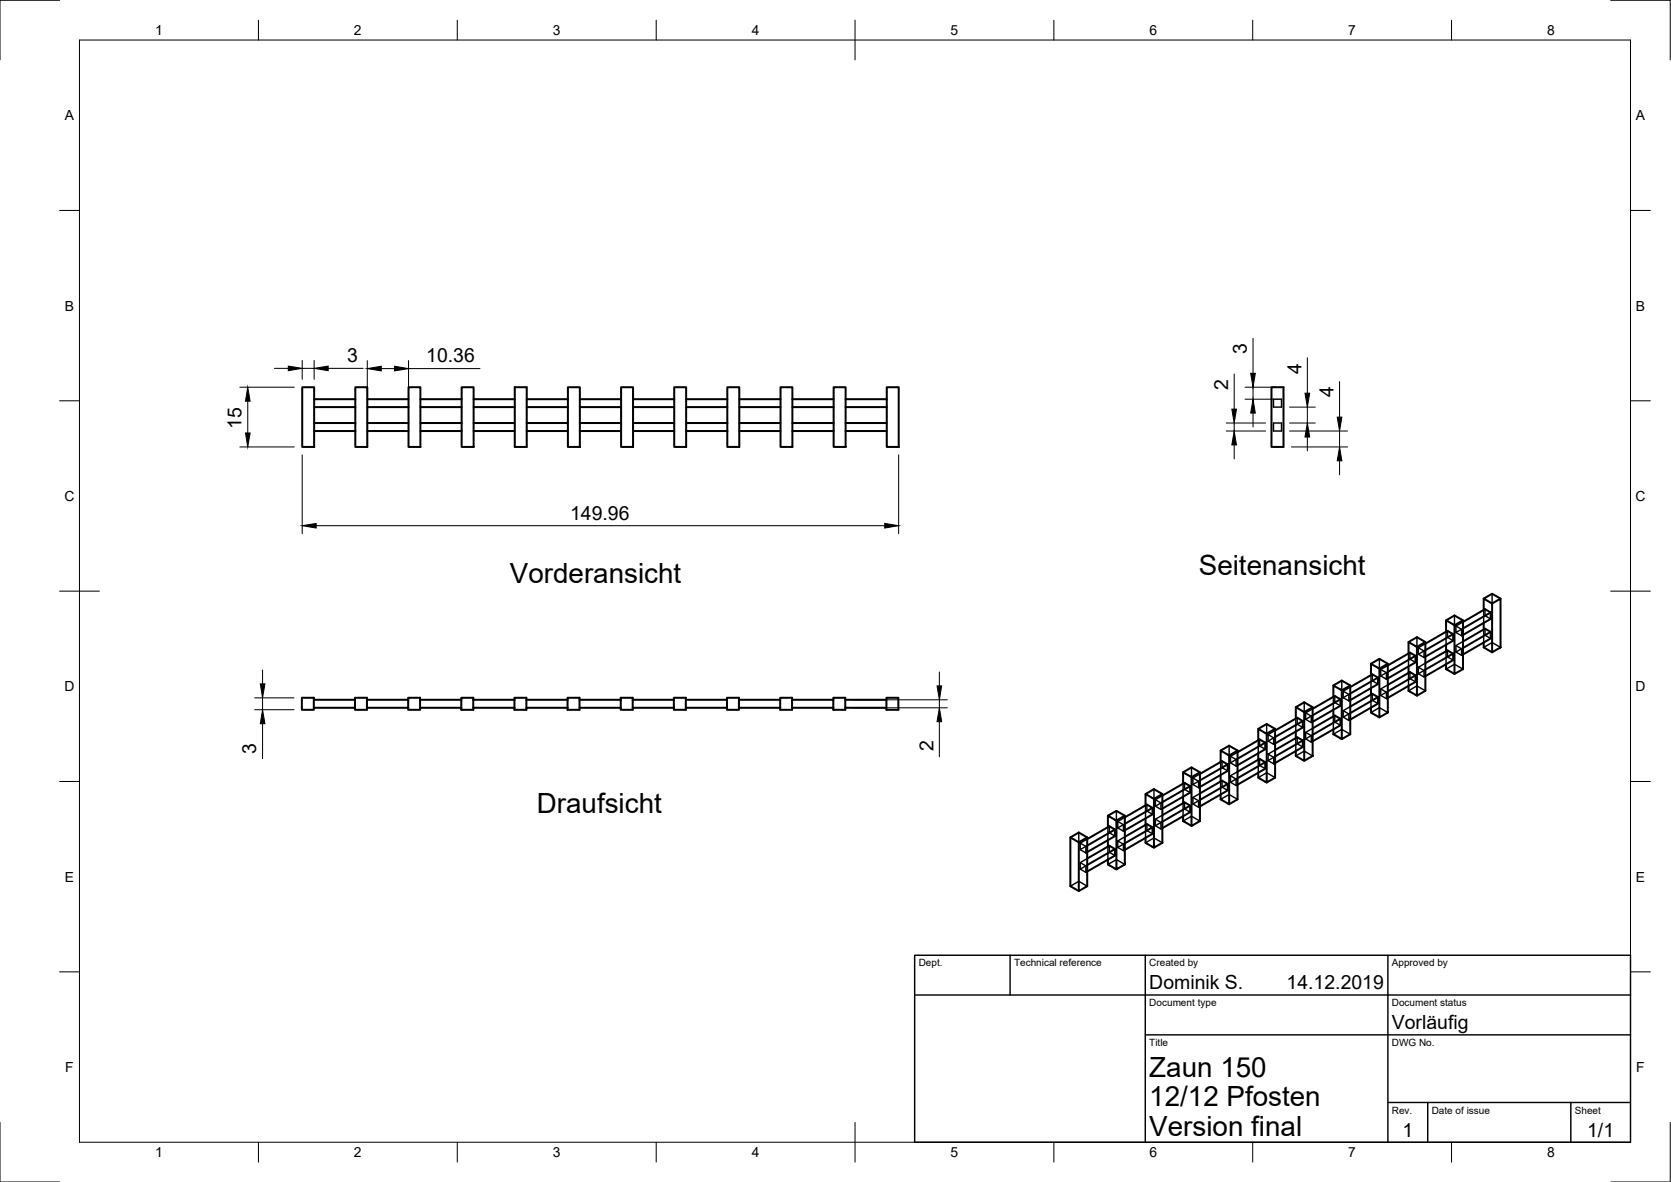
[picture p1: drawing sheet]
<svg xmlns="http://www.w3.org/2000/svg" width="420mm" height="297mm" viewBox="0 0 420 297" stroke-linecap="round" stroke-linejoin="round" font-family="sans-serif">
<!-- layer: Sichtbar -->
<g fill="none" stroke="#000" stroke-width=".51">
<path d="M76 97.3h3v15h-3zM89.3 97.3h3.1v15h-3.1zM102.7 97.3h3v15h-3zM116.1 97.3h3v15h-3zM129.4 97.3h3v15h-3zM142.8 97.3h3v15h-3zM156.2 97.3h3v15h-3zM169.5 97.3h3v15h-3zM182.9 97.3h3v15h-3zM196.3 97.3h2.9v15h-2.9zM209.6 97.3h3v15h-3zM223 97.3h3v15h-3z"/>
<path d="M319.7 97.3h3v15h-3zM79 108.3h10.3M79 106.3h10.3M79 102.3h10.3M79 100.3h10.3M92.4 108.3h10.3M92.4 106.3h10.3M92.4 102.3h10.3M92.4 100.3h10.3M105.7 108.3h10.4M105.7 106.3h10.4M105.7 102.3h10.4"/>
<path d="M105.7 100.3h10.4M119.1 108.3h10.3M119.1 106.3h10.3M119.1 102.3h10.3M119.1 100.3h10.3M132.4 108.3h10.4M132.4 106.3h10.4M132.4 102.3h10.4M132.4 100.3h10.4M145.8 108.3h10.4M145.8 106.3h10.4M145.8 102.3h10.4"/>
<path d="M145.8 100.3h10.4M159.2 108.3h10.3M159.2 106.3h10.3M159.2 102.3h10.3M159.2 100.3h10.3M172.5 108.3h10.4M172.5 106.3h10.4M172.5 102.3h10.4M172.5 100.3h10.4M185.9 108.3h10.4M185.9 106.3h10.4M185.9 102.3h10.4"/>
<path d="M185.9 100.3h10.4M199.2 108.3h10.4M199.2 106.3h10.4M199.2 102.3h10.4M199.2 100.3h10.4M212.6 108.3h10.4M212.6 106.3h10.4M212.6 102.3h10.4M212.6 100.3h10.4M363.6 155.9l2.1 1.2M365.4 159.4v1.6l-7 4M365.4 159.4l-7 4"/>
<path d="M365.4 159.4l-1.4-.9-5.6 3.3M365.7 157.1l2.2-1.2v12.3l-2.2 1.2zM367.9 155.9l-2.2-1.2-2.1 1.2v2.9M373.1 150.4v2.9M373.1 156.6v1.6M374.8 153.9v1.6l-6.9 4.1M374.8 158.8v1.7l-6.9 4M374.8 153.9l-6.9 4M374.8 158.8l-6.9 4M374.8 153.9l-1.4-.8-5.5 3.2M374.8 158.8l-1.4-.8-5.5 3.2M375.2 151.7l2.1-1.3v12.3l-2.1 1.2z"/>
<path d="M377.3 150.4l-2.1-1.2-2.1 1.2 2.1 1.3M75.9 175.4h3v3h-3zM78.9 177.9h10.4M78.9 175.9h10.4M89.3 175.9v-.5h3v3h-3v-.5M89.3 175.9v2M92.3 177.9h10.3M92.3 175.9h10.3M102.6 175.9v-.5h3v3h-3v-.5M102.6 175.9v2M105.6 177.9h10.4M105.6 175.9h10.4"/>
<path d="M116 175.4h3v3h-3zM119 177.9h10.3M119 175.9h10.3M129.3 175.4h3.1v3h-3.1zM132.4 177.9h10.3M132.4 175.9h10.3M142.7 175.4h3v3h-3zM145.7 177.9h10.4M145.7 175.9h10.4M156.1 175.4h3v3h-3zM159.1 177.9h10.3M159.1 175.9h10.3"/>
<path d="M169.4 175.9v-.5h3v3h-3v-.5M169.4 175.9v2M172.4 177.9h10.4M172.4 175.9h10.4M182.8 175.9v-.5h3v3h-3v-.5M182.8 175.9v2M185.8 175.9h10.4v2M185.8 177.9h10.4M196.2 175.9v-.5h3v3h-3v-.5M199.2 175.9h10.3v2M199.2 177.9h10.3M209.5 175.9v-.5h3v3h-3v-.5"/>
<path d="M212.5 177.9h10.4M212.5 175.9h10.4M222.9 175.4h3v3h-3zM325.8 177.7l2.1 1.3M327.9 179l2.2-1.3v12.3l-2.2 1.2zM330.1 177.7l-2.2-1.2-2.1 1.2v2.9M335.3 172.3l2.1 1.2M335.3 178.4v1.6M337 175.7v1.7l-6.9 4M337 175.7l-6.9 4.1M337 175.7l-1.4-.8-5.5 3.2M337.4 173.5l2.1-1.2v12.2l-2.1 1.2z"/>
<path d="M339.5 172.3l-2.1-1.3-2.1 1.3v2.8M344.7 166.8l2.1 1.2M344.7 177.8v1.3l2.1 1.2M344.7 172.9v1.7M346.5 170.3v1.6l-7 4M346.5 175.2v1.6l-7 4M346.5 170.3l-7 4M346.5 175.2l-7 4M346.5 175.2l-1.4-.8-5.6 3.2M346.5 170.3l-1.4-.8-5.6 3.2M346.8 168l2.2-1.2v12.3l-2.2 1.2zM349 166.8l-2.2-1.2-2.1 1.2v2.9"/>
<path d="M354.2 172.4v1.2l2.1 1.2M354.2 161.3l2.1 1.3M354.2 167.5v1.6M355.9 164.8v1.7l-6.9 4M355.9 169.7v1.7l-6.9 4M355.9 169.7l-6.9 4M355.9 164.8l-6.9 4.1M355.9 164.8l-1.4-.8-5.5 3.2M355.9 169.7l-1.4-.8-5.5 3.2M356.3 162.6l2.1-1.3v12.3l-2.1 1.2zM358.4 161.3l-2.1-1.2-2.1 1.2v2.9M363.6 166.9v1.3l2.1 1.2"/>
<path d="M363.6 162v1.6M365.4 164.3v1.6l-7 4M365.4 164.3l-7 4M365.4 164.3l-1.4-.8-5.6 3.2M373.1 161.5v1.2l2.1 1.2M288 199.5l2.2 1.3M292.3 199.9l5.5-3.2 1.5 .9-7 4M292.3 199.5l-2.1-1.2-2.2 1.2v2.9M297.5 194.1l2.1 1.2M299.3 197.6v1.6l-7 4M299.6 195.3l2.1-1.2v12.2l-2.1 1.3zM301.7 194.5l5.6-3.2 1.4 .8-7 4"/>
<path d="M301.7 194.1l-2.1-1.2-2.1 1.2v2.8M306.9 188.6l2.2 1.3v12.2l-2.2-1.2v-1.2M306.9 194.8v1.6M308.7 197v1.6l-7 4.1M308.7 197l-7 4M308.7 197l-1.4-.8-5.6 3.2M308.7 192.1v1.6l-7 4.1M311.2 188.6l-2.1-1.2-2.2 1.2v2.9M311.2 188.6v12.3l-2.1 1.2M311.2 188.6l-2.1 1.3M316.4 183.2l2.1 1.2M316.4 194.2v1.2l2.1 1.2"/>
<path d="M316.4 189.3v1.6M318.1 186.6v1.7l-6.9 4M318.1 191.5v1.7l-6.9 4M318.1 186.6l-6.9 4.1M318.1 191.5l-6.9 4.1M318.1 186.6l-1.4-.8-5.5 3.2M318.1 191.5l-1.4-.8-5.5 3.2M318.5 184.4l2.1-1.2v12.2l-2.1 1.2zM320.6 183.2l-2.1-1.2-2.1 1.2v2.8M325.8 188.8v1.2l2.1 1.2M325.8 183.8v1.7M327.6 181.2v1.6l-7 4"/>
<path d="M327.6 186.1v1.6l-7 4.1M327.6 181.2l-7 4M327.6 186.1l-7 4M327.6 181.2l-1.4-.8-5.6 3.2M327.6 186.1l-1.4-.8-5.6 3.2M335.3 183.3v1.2l2.1 1.2M337 180.6v1.7l-6.9 4M337 180.6l-6.9 4.1M337 180.6l-1.4-.8-5.5 3.2M269.1 210.4l2.2 1.3M271.3 211.7l2.1-1.3v12.3l-2.1 1.2zM273.4 210.4l-2.1-1.2-2.2 1.2v12.3l2.2 1.2"/>
<path d="M273.4 210.9l5.5-3.2 1.5 .8-7 4M273.4 215.8l5.5-3.3 1.5 .9-7 4M278.6 216v1.2l2.1 1.3M278.6 205l2.1 1.2M278.6 211.1v1.7M280.4 208.5v1.6l-7 4M280.4 213.4v1.6l-7 4M280.7 206.2l2.1-1.2v12.2l-2.1 1.3zM282.8 205.4l5.6-3.2 1.4 .8-7 4M282.8 210.3l5.6-3.2 1.4 .8-7 4M282.8 205l-2.1-1.2-2.1 1.2v2.9M288 210.6v1.2l2.2 1.2"/>
<path d="M288 205.7v1.6M289.8 203v1.6l-7 4.1M289.8 207.9v1.6l-7 4.1M290.2 200.8l2.1-1.3v12.3l-2.1 1.2zM292.3 204.9l5.5-3.3 1.5 .8-7 4.1M297.5 205.1v1.2l2.1 1.3M297.5 200.2v1.7M299.3 202.4v1.7l-7 4"/>
</g>
<!-- layer: Verdeckt -->
<g fill="none" stroke="#000" stroke-width=".36">
<path d="M320.2 100.3h2v2h-2zM320.2 106.3h2v2h-2zM363.6 158.8v3.2M364 158.5v1.7l1.4 .8M365.7 154.7v2.4M366.1 157.3v1.6l1.4-.8M366.1 157.3l1.4 .8M366.1 158.9l1.4 .9M367.5 158.1v1.7M367.9 159.6l-.4 .2M367.9 157.9l-.4 .2M367.9 156.3l-1.8 1"/>
<path d="M373.1 153.3v3.3M373.1 158.2v3.3M373.4 153.1v1.6l1.4 .8M373.4 158v1.6l1.4 .9M375.2 149.2v2.5M327.9 176.5v2.5M328.3 179.1l1.4 .9M328.3 179.1v1.7M329.7 180v1.6M329.7 180l-1.4 .8M330.1 179.8l-.4 .2M330.1 178.1l-1.8 1"/>
<path d="M335.3 175.1v3.3M335.6 174.9v1.7l1.4 .8M335.6 179.8v1.6l1.4 .9M337.4 171v2.5M337.7 173.7l1.5 .8M337.7 178.6l1.5 .8M337.7 175.3l1.5 .8M337.7 173.7v1.6M337.7 178.6v1.6M339.2 174.5v1.6M339.2 179.4v1.6M339.2 174.5l-1.5 .8"/>
<path d="M339.2 179.4l-1.5 .8M339.5 175.9l-.3 .2M339.5 174.3l-.3 .2M339.5 179.2l-.3 .2M339.5 172.7l-1.8 1M339.5 177.6l-1.8 1M344.7 179.1l2.1-1.3 2.2 1.3M344.7 169.7v3.2M344.7 174.6v3.2M345.1 169.5v1.6l1.4 .8M345.1 174.4v1.6l1.4 .8M346.8 165.6v2.4"/>
<path d="M347.2 168.2l1.4 .8M347.2 173.1l1.4 .9M347.2 169.9l1.4 .8M347.2 174.8l1.4 .8M347.2 168.2v1.7M347.2 173.1v1.7M348.6 169v1.7M348.6 174v1.6M348.6 169l-1.4 .9M348.6 174l-1.4 .8M349 170.5l-.4 .2M349 168.9l-.4 .1"/>
<path d="M349 175.4l-.4 .2M349 173.7l-.4 .3M349 167.2l-1.8 1M349 172.1l-1.8 1M354.2 173.6l2.1-1.2 2.1 1.2M354.2 164.2v3.3M354.2 169.1v3.3M354.5 164v1.6l1.4 .9M354.5 168.9v1.6l1.4 .9M356.3 160.1v2.5M356.6 162.8l1.5 .8M356.6 167.7l1.5 .8"/>
<path d="M356.6 164.4l1.5 .8M356.6 169.3l1.5 .8M356.6 162.8v1.6M356.6 167.7v1.6M358.1 163.6v1.6M358.1 168.5v1.6M358.1 163.6l-1.5 .8M358.1 168.5l-1.5 .8M358.4 165l-.3 .2M358.4 163.4l-.3 .2M358.4 169.9l-.3 .2M358.4 168.3l-.3 .2"/>
<path d="M358.4 161.8l-1.8 1M358.4 166.7l-1.8 1M363.6 168.2l2.1-1.3 2.2 1.3M363.6 163.6v3.3M364 163.5v1.6l1.4 .8M366.1 162.2v1.7l1.4-.9M366.1 162.2l1.4 .8M366.1 163.9l1.4 .8M367.5 163v1.7M367.9 164.5l-.4 .2M367.9 162.8l-.4 .2M367.9 161.2l-1.8 1"/>
<path d="M373.1 162.7l2.1-1.2 2.1 1.2M290.2 198.3v2.5M292.3 199.9l-1.8 1.1M297.5 196.9v3.3M297.8 196.7v1.7l1.5 .8M299.6 192.9v2.4M300 195.5l1.4 .8M300 197.2l1.4 .8M300 195.5v1.7M301.4 196.3v1.7M301.4 196.3l-1.4 .9M301.7 199.4l-1.7 1"/>
<path d="M301.7 196.1l-.3 .2M301.7 194.5l-1.7 1M301.7 197.8l-.3 .2M306.9 191.5v3.3M306.9 196.4v3.3M307.3 191.3v1.6l1.4 .8M307.3 196.2v1.6l1.4 .8M309.1 187.4v2.5M309.4 190.1l1.4 .8M309.4 195l1.4 .8M309.4 191.7l1.4 .8M309.4 196.6l1.4 .8"/>
<path d="M309.4 190.1v1.6M309.4 195v1.6M310.8 190.9v1.6M310.8 195.8v1.6M310.8 190.9l-1.4 .8M310.8 195.8l-1.4 .8M311.2 192.3l-.4 .2M311.2 190.7l-.4 .2M311.2 197.2l-.4 .2M311.2 195.6l-.4 .2M311.2 189l-1.8 1.1M311.2 193.9l-1.8 1.1"/>
<path d="M316.4 195.4l2.1-1.2 2.1 1.2M316.4 186v3.3M316.4 190.9v3.3M316.7 185.8v1.7l1.4 .8M316.7 190.7v1.7l1.4 .8M318.5 182v2.4M318.9 189.5l1.4 .8v1.6M318.9 186.2l1.4 .9M318.9 191.1l1.4 .8M318.9 184.6l1.4 .8M318.9 184.6v1.6M318.9 189.5v1.6"/>
<path d="M320.3 185.4v1.7M320.3 185.4l-1.4 .8M320.6 186.8l-.3 .3M320.6 185.2l-.3 .2M320.6 183.6l-1.7 1M320.6 191.8l-.3 .1M320.6 190.1l-1.7 1M320.6 188.5l-1.7 1M325.8 190l2.1-1.2 2.2 1.2M325.8 180.6v3.2M325.8 185.5v3.3M326.2 180.4v1.6l1.4 .8"/>
<path d="M326.2 185.3v1.6l1.4 .8M328.3 184.1l1.4 .8M328.3 180.8l1.4 .8M328.3 185.7l1.4 .8M328.3 184.1v1.6M329.7 184.9v1.6M329.7 184.9l-1.4 .8M330.1 181.4l-.4 .2M330.1 186.3l-.4 .2M330.1 184.7l-.4 .2M330.1 183l-1.8 1.1M335.3 184.5l2.1-1.2 2.1 1.2"/>
<path d="M335.3 180v3.3M337.7 180.2l1.5 .8M339.5 180.8l-.3 .2M271.3 209.2v2.5M271.6 211.9l1.4 .8M271.6 216.8l1.4 .8M271.6 213.5l1.4 .8M271.6 218.4l1.4 .8M271.6 211.9v1.6M271.6 216.8v1.6M273 212.7v1.6M273 217.6v1.6"/>
<path d="M273 212.7l-1.4 .8M273 217.6l-1.4 .8M273.4 210.9l-1.8 1M273.4 212.5l-.4 .2M273.4 214.1l-.4 .2M273.4 217.4l-.4 .2M273.4 215.8l-1.8 1M273.4 219l-.4 .2M278.6 217.2l2.1-1.2 2.1 1.2M278.6 207.9v3.2M278.6 212.8v3.2M278.9 207.7v1.6l1.5 .8"/>
<path d="M278.9 212.5v1.7l1.5 .8M280.7 203.8v2.4M281.1 206.4l1.4 .8M281.1 211.3l1.4 .8M281.1 208.1l1.4 .8M281.1 213l1.4 .8M281.1 206.4v1.7M281.1 211.3v1.7M282.5 207.2v1.7M282.5 212.1v1.7M282.5 207.2l-1.4 .9M282.5 212.1l-1.4 .9"/>
<path d="M282.8 207l-.3 .2M282.8 205.4l-1.7 1M282.8 208.7l-.3 .2M282.8 211.9l-.3 .2M282.8 210.3l-1.7 1M282.8 213.6l-.3 .2M288 211.8l2.2-1.2 2.1 1.2M288 202.4v3.3M288 207.3v3.3M288.4 202.2v1.6l1.4 .8M288.4 207.1v1.6l1.4 .8M290.5 201l1.4 .8"/>
<path d="M290.5 205.9l1.4 .8M290.5 202.6l1.4 .8M290.5 207.5l1.4 .8M290.5 201v1.6M290.5 205.9v1.6M291.9 201.8v1.6M291.9 206.7v1.6M291.9 201.8l-1.4 .8M291.9 206.7l-1.4 .8M292.3 201.6l-.4 .2M292.3 203.2l-.4 .2M292.3 206.5l-.4 .2"/>
<path d="M292.3 204.9l-1.8 1M292.3 208.1l-.4 .2M297.5 206.3l2.1-1.2 2.1 1.2M297.5 201.9v3.2M297.8 201.6v1.7l1.5 .8M300 200.4l1.4 .8M300 202l1.4 .9M300 200.4v1.6M301.4 201.2v1.7M301.4 201.2l-1.4 .8M301.7 202.7l-.3 .2M301.7 201l-.3 .2"/>
<path d="M306.9 200.9l2.2-1.2 2.1 1.2M269.1 222.7l2.2-1.2 2.1 1.2"/>
</g>
<!-- layer: Border -->
<g fill="none" stroke="#000" stroke-width=".25">
<path d="M15 .1h-15v15M20 10.1h390v276.9h-390zM65 5.1v5M115 5.1v5M165 5.1v5M215 5.1v10M265 5.1v5M315 5.1v5M365 5.1v5M405 .1h15v15M15 52.9h5M410 52.9h5"/>
<path d="M15 100.7h5M410 100.7h5M15 148.6h10M405 148.6h10M15 196.4h5M410 196.4h5M15 244.2h5M410 244.2h5M0 282.1v14.9h15M65 287v5M115 287v5M165 287v5"/>
<path d="M215 282.1v9.9M265 287v5M315 287v5M365 287v5M420 282.1v14.9h-15"/>
</g>
<!-- layer: TitleBlock -->
<path d="M230 240.1h180v46.9h-180zM230 250h180M254 240.1v9.9M288 240.1v46.9M349 240.1v46.9M288 260.1h122M349 277.1h61M359 277.1v9.9M395 277.1v9.9" fill="none" stroke="#000" stroke-width=".36"/>
<!-- layer: Dimensions -->
<g fill="none" stroke="#000" stroke-width=".25">
<path d="M60.3 97.3h13.7M69 92.6h3.5M76 90.6v4.7M76 92.6h3M79 90.6v4.7M82.5 92.6h8.8M92.4 90.6v7.7M95.9 92.6h3.3M102.7 90.6v7.7M102.7 92.6h18M310.3 94v8.8M313.1 97.3h7.6"/>
<path d="M315.1 85v8.8M315.1 97.3v3M328.7 89.9v8.9M336.8 95.9v8.9M60.3 112.3h13.7M62.3 100.8v8M76 114.3v19.8M226 114.3v19.8M308.3 108.3h9.9M308.3 106.3h9.9M310.3 106.3v2M310.3 111.8v3.5"/>
<path d="M313.1 100.3h7.1M315.1 103.8v3.5M324.2 108.3h14.6M324.2 106.3h6.5M324.2 102.3h6.5M324.7 112.3h14.1M328.7 102.3v4M328.7 109.8v3.5M336.8 108.3v4M336.8 115.8v3.5M79.5 132.1h143M64 175.4h9.9"/>
<path d="M64 178.4h9.9M66 168.4v3.5M66 175.4v3M214.5 175.9h23.7M214.5 177.9h23.7M236.2 168.9v3.5M236.2 175.9v2M66 181.9v8.8M236.2 181.4v8.8"/>
</g>
<g fill="#000" stroke="#000" stroke-width=".25">
<path d="M72.5 92l3.5 .6-3.5 .6zM79 92.6l3.5-.6v1.2zM92.4 92.6l3.5-.6v1.2zM99.2 92l3.5 .6-3.5 .6zM314.5 93.8h1.1l-.5 3.5zM328.1 98.8h1.2l-.6 3.5zM62.3 97.3l.6 3.5h-1.2zM61.7 108.8h1.2l-.6 3.5zM310.3 108.3l.6 3.5h-1.2zM309.7 102.8h1.2l-.6 3.5zM315.1 100.3l.5 3.5h-1.1zM328.7 106.3l.6 3.5h-1.2z"/>
<path d="M336.8 112.3l.6 3.5h-1.2zM336.2 104.8h1.2l-.6 3.5zM76 132.1l3.5-.6v1.2zM222.5 131.5l3.5 .6-3.5 .6zM65.4 171.9h1.2l-.6 3.5zM235.6 172.4h1.2l-.6 3.5zM66 178.4l.6 3.5h-1.2zM236.2 177.9l.6 3.5h-1.2z"/>
</g>
<g font-size="7">
<text x="128.2" y="146.6">Vorderansicht</text>
<text x="301.4" y="144.6">Seitenansicht</text>
<text x="135" y="204.4">Draufsicht</text>
<text x="289" y="270.6">Zaun 150</text>
<text x="289" y="278.1">12/12 Pfosten</text>
<text x="289" y="285.5">Version final</text>
</g>
<g font-size="4.9">
<text x="313.5" y="89" transform="rotate(-90 313.5 89)">3</text>
<text x="87.3" y="91">3</text>
<text x="107.2" y="91.1">10.36</text>
<text x="327.2" y="93.9" transform="rotate(-90 327.2 93.9)">4</text>
<text x="308.8" y="98" transform="rotate(-90 308.8 98)">2</text>
<text x="335.3" y="99.9" transform="rotate(-90 335.3 99.9)">4</text>
<text x="60.7" y="107.7" transform="rotate(-90 60.7 107.7)">15</text>
<text x="143.3" y="130.6">149.96</text>
<text x="64.5" y="189.4" transform="rotate(-90 64.5 189.4)">3</text>
<text x="234.7" y="188.8" transform="rotate(-90 234.7 188.8)">2</text>
<text x="289" y="248.5">Dominik S.</text>
<text x="323.5" y="248.5">14.12.2019</text>
<text x="350" y="258.6">Vorläufig</text>
<text x="352.6" y="285.7">1</text>
<text x="399.1" y="285.7">1/1</text>
</g>
<g font-size="3.5">
<text x="39" y="8.8">1</text>
<text x="89" y="8.8">2</text>
<text x="139" y="8.8">3</text>
<text x="189" y="8.8">4</text>
<text x="239" y="8.8">5</text>
<text x="289" y="8.8">6</text>
<text x="339" y="8.8">7</text>
<text x="389" y="8.8">8</text>
<text x="16.3" y="30.2">A</text>
<text x="411.3" y="30.2">A</text>
<text x="16.3" y="78">B</text>
<text x="411.3" y="78">B</text>
<text x="16.2" y="125.9">C</text>
<text x="411.2" y="125.9">C</text>
<text x="16.2" y="173.7">D</text>
<text x="411.2" y="173.7">D</text>
<text x="16.3" y="221.6">E</text>
<text x="411.3" y="221.6">E</text>
<text x="16.4" y="269.4">F</text>
<text x="411.4" y="269.4">F</text>
<text x="39" y="290.8">1</text>
<text x="89" y="290.8">2</text>
<text x="139" y="290.8">3</text>
<text x="189" y="290.8">4</text>
<text x="239" y="290.8">5</text>
<text x="289" y="290.8">6</text>
<text x="339" y="290.8">7</text>
<text x="389" y="290.8">8</text>
</g>
<g font-size="2.5">
<text x="231" y="242.9">Dept.</text>
<text x="255" y="242.9">Technical reference</text>
<text x="289" y="242.9">Created by</text>
<text x="350" y="242.9">Approved by</text>
<text x="289" y="252.8">Document type</text>
<text x="350" y="252.8">Document status</text>
<text x="289" y="262.9">Title</text>
<text x="350" y="262.9">DWG No.</text>
<text x="350" y="279.9">Rev.</text>
<text x="360" y="279.9">Date of issue</text>
<text x="396" y="279.9">Sheet</text>
</g>
</svg>
